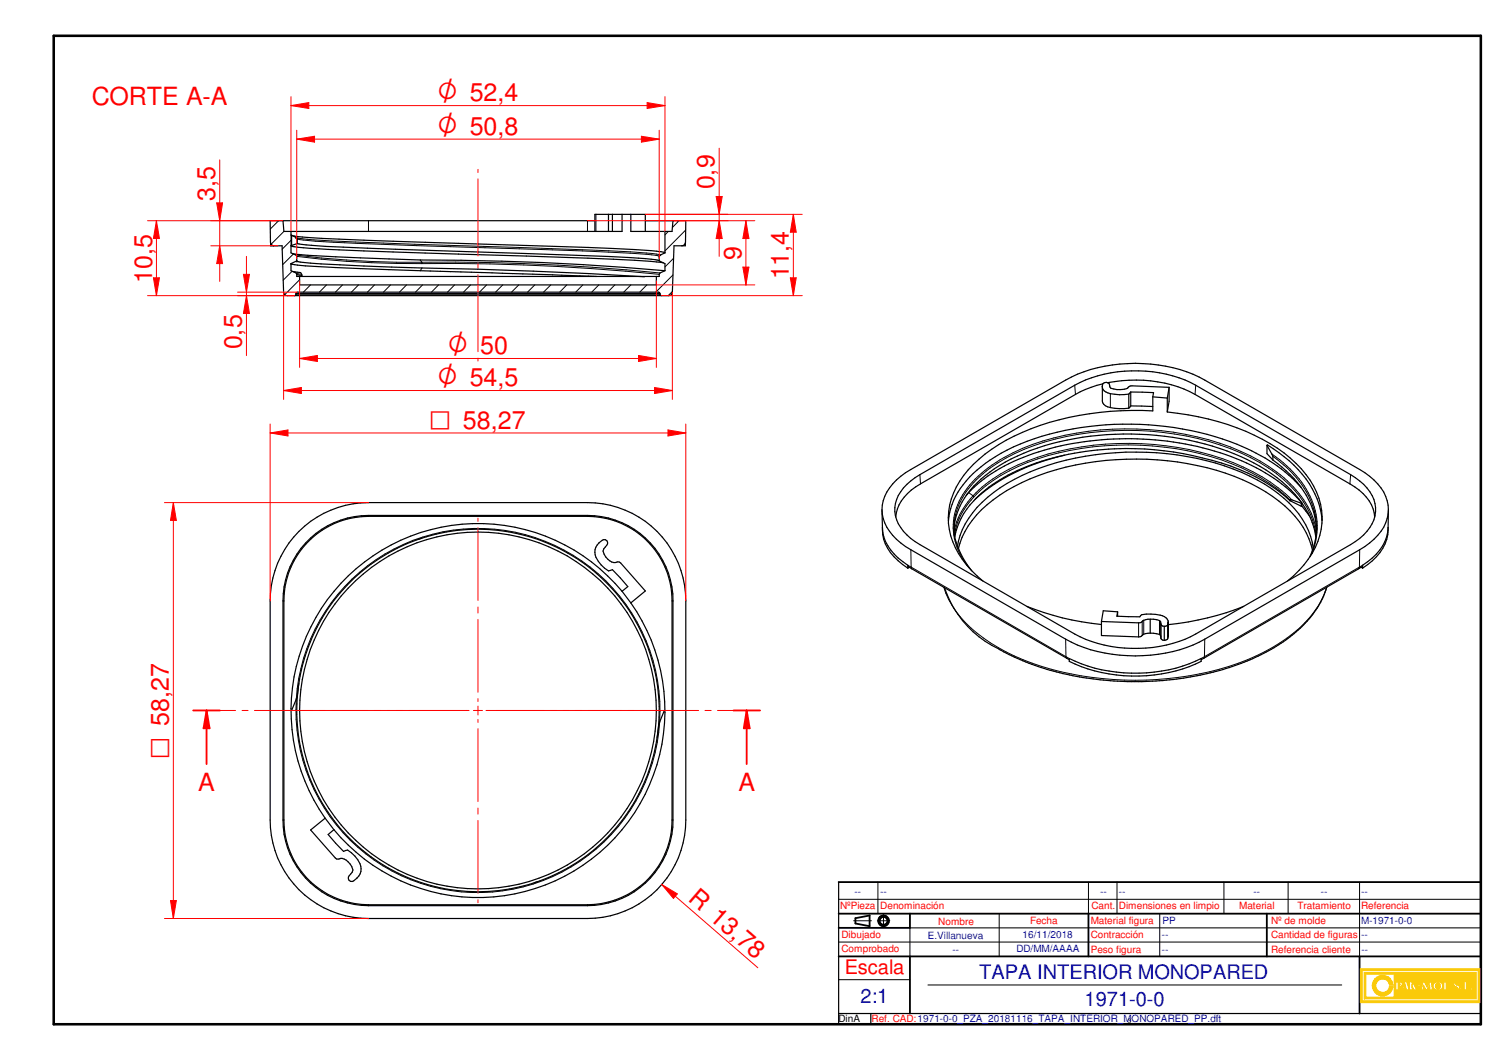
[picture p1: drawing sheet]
<svg xmlns="http://www.w3.org/2000/svg" width="420mm" height="297mm" viewBox="0 0 420 297" stroke-linecap="round" stroke-linejoin="round" font-family="sans-serif">
<path d="M15.1 10h400v277h-400z" fill="none" stroke="#000" stroke-width=".72"/>
<g fill="none" stroke="#000" stroke-width=".51">
<path d="M235.1 256h180M239.8 257.3v1.5M243.7 256.5v3M355.1 256v12M235.1 268h180M235.1 260h19.9M381.1 268v16"/>
<circle cx="247.7" cy="258" r="1.51"/>
<circle cx="247.7" cy="258.1" r="1.12"/>
</g>
<path d="M235.1 247.2v39.8h180v-39.8M235.1 284h180M244.1 284v3" fill="none" stroke="#000" stroke-width=".34"/>
<g fill="none" stroke="#000" stroke-width=".28">
<path d="M235.1 252h180M239.3 258h5M245.9 258h3.5M246.1 247.2v8.8M247.6 256.3v3.5M280.1 256v12M313.1 247.2v8.8M325.1 256v12M343.1 247.2v8.8M361 247.2v8.8M381.1 247.2v20.8M235.1 274.5h19.9"/>
<path d="M235.1 264h180M255 260v8M260.1 276h116"/>
</g>
<g fill="#faca0a">
<path d="M381.3 271.5v9.5h33.5v-9.5zM381.8 272h32.5v8.5h-32.5z" fill-rule="evenodd"/>
<path d="M382.3 272.5v7.5h31.5v-7.5zM409.2 277.1a.3 .3 0 0 1 .6 0 .3 .3 0 0 1-.6 0zM410.4 275.2h.6v2h.9v.2h-1.5zM412.1 277.1a.3 .3 0 0 1 .6 0 .3 .3 0 0 1-.6 0zM382.9 273h7.9v6.4h-7.9zM391.2 275.2h1.3a.67 .67 0 0 1 .5 .8 .67 .67 0 0 1-.8 .5h-.3v.9h-.7zM393.7 275.2h.6l.6 2.2h-.7l-.1-.5h-.7l-.1 .5h-.2zM395.1 275.2h.7v.9l.7-.9h.3l-.5 .6 .8 1.6h-.7l-.6-1v1h-.7zM397.2 276.1h.8v.3h-.8zM398.9 275.2h.3l.8 1.4 .8-1.4h.4l.3 2.2h-.7l-.1-1.4-.7 1.4h-.3l-.7-1.3-.1 1.3h-.5zM402 275.5a1.32 1.32 0 0 1 1.8-.2 1.32 1.32 0 0 1 .3 1.8 1.32 1.32 0 0 1-1.8 .2 1.32 1.32 0 0 1-.3-1.8zM404.7 275.2h.6v2h.9v.2h-1.5zM407.6 275.4a.77 .77 0 0 1 .8-.3 .77 .77 0 0 1 .6 .7h-.3a.4 .4 0 0 0-.3-.5 .4 .4 0 0 0-.5 .4l.4 .2a.79 .79 0 0 1 .7 .8 .79 .79 0 0 1-.8 .8 .79 .79 0 0 1-.8-.9h.3v.4a.37 .37 0 0 0 .6 .2 .37 .37 0 0 0 .1-.5 .95 .95 0 0 1-.8-1.3z" fill-rule="evenodd"/>
</g>
<g fill="none" stroke="#faca0a" stroke-width=".28">
<path d="M391.2 275.2h1.3a.63 .63 0 0 1 .6 .5 .63 .63 0 0 1-.5 .7l-.7 .1v.9h-.7zM393.7 275.2h.6l.6 2.2h-.7l-.1-.5h-.7l-.1 .5h-.2zM395.1 275.2h.7v.9l.7-.9h.3l-.5 .6 .8 1.6h-.7l-.6-1v1h-.7zM398.9 275.2h.3l.8 1.4 .8-1.4h.4l.3 2.2h-.7l-.1-1.4-.7 1.4h-.3l-.7-1.3-.1 1.3h-.5zM402 275.5a1.32 1.32 0 0 1 1.8-.2 1.32 1.32 0 0 1 .3 1.8 1.32 1.32 0 0 1-1.8 .2 1.32 1.32 0 0 1-.3-1.8zM407.7 276.8h.1M408.2 277.2l-.5-.2v-.4h-.3a.82 .82 0 0 0 .5 .8 .82 .82 0 0 0 .9-.2M408.2 277.2h.1M408.2 275.1a.79 .79 0 0 0-.7 .9 .79 .79 0 0 0 .9 .7l.2 .2M408.3 275.1h.1M408.3 275.1l.5 .2 .2 .4M408.3 275.9h.1"/>
<path d="M408.3 275.9a.74 .74 0 0 1 .7 .5 .74 .74 0 0 1-.2 .8M408.6 276.9h.1M408.6 276.9l-.4 .3M408.8 277.2h.1M409 275.8h.1M409 275.8h-.3a.4 .4 0 0 0-.3-.5 .4 .4 0 0 0-.5 .4l.4 .2"/>
</g>
<path d="M385.6 274.1a2.95 2.95 0 0 1 3-.6 2.95 2.95 0 0 1 1.9 2.6h-1a1.91 1.91 0 0 0-2.9-1.5 1.91 1.91 0 0 0 0 3.2 1.91 1.91 0 0 0 2.9-1.4h1a2.91 2.91 0 0 1-4.2 2.4 2.91 2.91 0 0 1-.7-4.7z" fill-rule="evenodd" fill="#faca0a"/>
<path d="M385.3 274.3a2.93 2.93 0 0 1 3.2-.8 2.93 2.93 0 0 1 2 2.6h-1a1.91 1.91 0 0 0-2.9-1.5 1.91 1.91 0 0 0 0 3.2 1.91 1.91 0 0 0 2.9-1.4h1a2.91 2.91 0 0 1-4 2.5 2.91 2.91 0 0 1-1.2-4.6z" fill="none" stroke="#faca0a" stroke-width=".28"/>
<path d="M391.9 275.4a.45 .45 0 0 1 .5 .4 .45 .45 0 0 1-.5 .5z" fill-rule="evenodd" fill="#faca0a"/>
<path d="M391.9 275.4l.4 .1 .1 .3-.1 .3-.3 .2z" fill="none" stroke="#faca0a" stroke-width=".28"/>
<path d="M393.8 275.7l.3 1h-.6z" fill="#faca0a"/>
<path d="M393.8 275.7l.3 1h-.6z" fill="none" stroke="#faca0a" stroke-width=".28"/>
<path d="M402.6 275.6a.82 .82 0 0 1 1.1 .1 .82 .82 0 0 1-.1 1.2 .71 .71 0 0 1-1 .3 .71 .71 0 0 1-.3-1z" fill-rule="evenodd" fill="#faca0a"/>
<g fill="none" stroke="#faca0a" stroke-width=".28">
<path d="M381.3 271.5h33.5v9.5h-33.5zM381.8 272h32.5v8.5h-32.5zM382.3 272.5h31.5v7.5h-31.5zM382.9 273h7.9v6.4h-7.9zM397.2 276.1h.8v.3h-.8zM402.7 275.4a.91 .91 0 0 1 1 .9 .91 .91 0 0 1-.8 .9 1.09 1.09 0 0 1-.2-1.8zM404.7 275.2h.6v2h.9v.2h-1.5zM410.4 275.2h.6v2h.9v.2h-1.5z"/>
<circle cx="409.5" cy="277.1" r=".3"/>
<circle cx="412.5" cy="277.1" r=".3"/>
</g>
<path d="M235.1 247.2h180M239.8 258.8l3.9 .7M243.7 256.5l-3.9 .8M255 256v4M305.1 256v12M255 268v16" fill="none" stroke="#000" stroke-width=".51"/>
<path d="M103.3 144.4v.3M164.7 144.4v.3M79.3 168.4h.3M188.4 168.4h.2M83 195.9a51 51 0 0 1 54.2-47.7 51 51 0 0 1 47.7 54.2M83 195.8a51 51 0 0 0 47.7 54.2 51 51 0 0 0 54.2-47.7M79.3 229.8h.3M188.4 229.8h.2M103.3 253.5v.3M164.7 253.5v.3M305.1 247.2v8.8M255 260h160.1" fill="none" stroke="#000" stroke-width=".28"/>
<g fill="none" stroke="#000" stroke-width=".34">
<path d="M83.8 148.9a27.9 27.9 0 0 1 19.5-8.1h61.4a27.5 27.5 0 0 1 27.5 27.6v61.4a27.5 27.5 0 0 1-27.5 27.6h-61.4a27.5 27.5 0 0 1-27.6-27.6v-61.4a27.4 27.4 0 0 1 8.1-19.5zM85.6 152.2a24 24 0 0 1 17.7-7.8h61.4a23.9 23.9 0 0 1 23.9 24v61.4a23.9 23.9 0 0 1-23.9 24h-61.4a23.9 23.9 0 0 1-24-24v-61.4a23.6 23.6 0 0 1 6.3-16.2zM85.8 152.4a23.6 23.6 0 0 1 17.5-7.7h61.4a23.7 23.7 0 0 1 23.7 23.7v61.4a23.7 23.7 0 0 1-23.7 23.7h-61.4a23.7 23.7 0 0 1-23.7-23.7v-61.4a23.4 23.4 0 0 1 6.2-16zM118.3 150.8l-1 .3M174.4 165.7a52.4 52.4 0 0 0-72.2-8.2 52.4 52.4 0 0 0-11.1 71.8M174.4 165.7l1.6-1.3-4.3-4.8-1.2 .4a7.4 7.4 0 0 1-3.8-5.2 4 4 0 0 1 2.5-3.6 .94 .94 0 0 1 1 .5 .94 .94 0 0 1-.2 1.1 2.04 2.04 0 0 0-.2 3.3 2.75 2.75 0 0 0 3.4 1.3l.8 .4 6.9 7.8-4.1 3.4M174.4 165.7l2.4 3.3M176.8 169a52.4 52.4 0 0 1-11 71.8 52.4 52.4 0 0 1-72.2-8.3M81.6 199.1h.1l1.6-3.9a50.8 50.8 0 0 1 56.4-46.6 50.8 50.8 0 0 1 44.5 58.2M83.8 191.4a50.8 50.8 0 0 0 44.4 58.2 50.8 50.8 0 0 0 56.4-46.6l1.6-3.9h.2M91.1 229.3l-4 3.3 6.9 7.8a1.27 1.27 0 0 0 1.5 .1 3.9 3.9 0 0 1 3.4 3.3l-.2 .6a1.94 1.94 0 0 0-.8 2.3l.3 .3a1.94 1.94 0 0 0 1.9-1 3.6 3.6 0 0 0 .2-5.1l-1.8-1.9-1.1-.8-1.1 .4-4.3-4.8 1.6-1.3M91.1 229.3l2.5 3.2"/>
<circle cx="134" cy="199.1" r="50"/>
</g>
<g fill="none" stroke="#f00" stroke-width=".28">
<path d="M57.9 199.1h8.1M67.8 199.1h1.7M71.3 199.1h16.4M89.5 199.1h1.7M93 199.1h16.3M111.1 199.1h1.7M114.6 199.1h16.3M132.7 199.1h1.7M136.2 199.1h16.4M154.3 199.1h1.8M157.8 199.1h16.4M176 199.1h1.7"/>
<path d="M179.5 199.1h16.3M197.6 199.1h1.7M201.1 199.1h8.2"/>
</g>
<path d="M61.7 199.1h-3.8v15M205.6 199.1h3.7" fill="none" stroke="#f00" stroke-width=".51"/>
<path d="M57.9 199.1l.8 5h-1.6z" fill="#f00"/>
<path d="M57.9 199.1l.8 5h-1.6zM209.3 199.1v15" fill="none" stroke="#f00" stroke-width=".51"/>
<path d="M209.3 199.1l.8 5h-1.6z" fill="#f00"/>
<path d="M54.1 199.1h3.8M209.3 199.1l.8 5h-1.6zM209.3 199.1h3.8" fill="none" stroke="#f00" stroke-width=".51"/>
<g fill="none" stroke="#000" stroke-width=".28">
<path d="M78.1 61.8l-2.3 2.4M79.6 64.9l-3.6 3.5M81.6 67.4l-2.5 2.4M81.6 65.9v3M81.9 76l-2.5 2.5M82.2 71.2l-3 3M83 66.6a108.7 108.7 0 0 0 16.6 1.2l71 2.5 12.3 .7 2.1 .5M83.1 76.6l1.5 .3M83.1 71.5a265.5 265.5 0 0 0 35.1 2M83.2 76.9l1.4 .3M83.2 71.8a254 254 0 0 0 35.1 2.1M83.3 67l.6 .1a421 421 0 0 0 32.9 1.7l46.4 1.5 17.9 .9 3.6 .6"/>
<path d="M84 78.4l-4.2 4.2M87 79.8l-2 2.1M91.5 79.8l-2 2.1M96 79.8l-2 2.1M100.5 79.8l-2 2.1M103.3 61.8v3.1M105 79.8l-2 2.1M109.5 79.8l-2 2.1M114 79.8l-2 2.1M117.8 72.9l.4 .6M118.2 73.5a602.5 602.5 0 0 1 66.8 3M118.2 73.5l.1 .4"/>
<path d="M118.3 73.9a598.4 598.4 0 0 1 66.5 3M118.3 75.1l-.5 .8M118.4 79.8l-2 2.1M122.9 79.8l-2 2.1M127.4 79.8l-2 2.1M131.9 79.8l-2 2.1M136.4 79.8l-2 2.1M140.9 79.8l-2 2.1M145.4 79.8l-2 2.1M149.9 79.8l-2 2.1M154.4 79.8l-2.1 2.1M158.9 79.8l-2 2.1"/>
<path d="M163.4 79.8l-2 2.1M164.7 61.8v3.1M167 60.1v4.8M167.8 79.8l-1.9 2.1M172.3 79.8l-2 2.1M176.8 79.8l-2 2.1M181.3 79.8l-2 2.1M185.3 71.3l-.5 .6M187.3 64.9l-.9 .9M188.6 77l-4.8 4.9M188.8 72.4l-2.4 2.4M190.3 61.8l-1.8 1.9"/>
<path d="M192.2 64.5l-5.8 5.8M83 82.5h102M83 82.3h102M188.5 81.7l-1.2 1.1M301.2 107.9l.2 2.6M311.2 110.3v3.9M335.1 107.9l-.1 2.6M257.8 133l.2 2.6M271.5 138l1.2 .9M272.7 138.9a40.7 40.7 0 0 1 18.2-10.8 82.8 82.8 0 0 1 57.6 2.8 44.8 44.8 0 0 1 13.6 9.2M272.7 138.9a20.5 20.5 0 0 0-5.3 10M272.7 138.9l.2 .4"/>
<path d="M272.9 139.3a19.8 19.8 0 0 0-5 8.9M272.9 139.3a41.3 41.3 0 0 1 17.9-10.7 82.8 82.8 0 0 1 57.1 2.5 48.1 48.1 0 0 1 13.7 9M356.5 127.2a27.9 27.9 0 0 1 12.2 15.9 19 19 0 0 1-1 12.1M356.8 127.9a27.7 27.7 0 0 1 11.6 15.3M378.6 133l-.2 2.6M254.5 158.4l.9 .5M255.3 154.1l.1 4.8M255.4 158.9l43.4 25.1M255.4 158.9l.2 .5M267.9 144.1a25.2 25.2 0 0 1 11.7-14.3 66.2 66.2 0 0 1 32.6-9.1 77.2 77.2 0 0 1 41 9 32.4 32.4 0 0 1 14.8 16.1l.5 1.8M369 148.7a26.3 26.3 0 0 0-11.1-16.4 64.4 64.4 0 0 0-29-11.2 81.8 81.8 0 0 0-42.3 4.5 36.3 36.3 0 0 0-16.1 12.1 16.8 16.8 0 0 0 1.1 21.4M381 158.9l-43.4 25.1"/>
<path d="M381 158.9l-.2 .5M381.1 154.1l-.1 4.8M381.9 158.4l-.9 .5M264.5 164.5a29.6 29.6 0 0 0 13.2 15.7 72.5 72.5 0 0 0 34.4 10.2 83.7 83.7 0 0 0 42.3-7.7 35.3 35.3 0 0 0 16.1-14.7l1.4-3.5M298.7 179.1l.1 4.9M319.1 174.5v4M320.2 174.1v4M320.6 173.8v3.9M325.4 175v3.9M327.3 175v4M327.4 174.3v3.9M337.7 179.1l-.1 4.9"/>
<path d="M298.8 184l.9 .5M298.8 184l.2 .4M337.6 184l-.2 .4M337.6 184l-.9 .5"/>
</g>
<g fill="none" stroke="#000" stroke-width=".34">
<path d="M75.9 68.1v.8h3.2l.4 13a.94 .94 0 0 0 1 .9h106.9a.94 .94 0 0 0 1.1-.9l.4-13h3.2v-.8M81.6 68.9v2l1.4 .6 .2 .3v1.3l-1.6 .8v2l1.4 .6 .2 1h101.6l.2-1 1.4-.6M81.6 68.9l1.9 .4 8.5 .6 72.8 2.4 13.1 .6 8.1 .8M81.6 64.9v1h.1M81.6 73.9l1.8 .4a1768.5 1768.5 0 0 0 63.1 2.5l20.7 .7M81.7 65.9l1.6 .9v1.4M81.7 65.9v2.9M81.7 68.8l-.1 .1M81.9 66l8.3 .8 11.8 .5 62.8 2 19.3 1.1a3.2 3.2 0 0 1 2.3 .5M82 76.1l2.3 .3 .3 .5v.6M82 71.1l1 .1a628.5 628.5 0 0 0 46.2 1.7 737.7 737.7 0 0 1 57.2 3M83.2 73.2l.9 .2 5.9 .6 28.3 1.1a1435.2 1435.2 0 0 1 62.3 2.5"/>
<path d="M83.3 68.2l-1.6 .6M83.3 68.2l2.5 .4a338.5 338.5 0 0 0 25.1 1.2l59.9 2.1 10.1 .6 2.8 .3 1.1 .3M84 77.5v2.3h100v-2.3M166.7 64.9v-4.8h14.2v4.8M166.7 61.8h-91l.1 6.1a1.01 1.01 0 0 0 1 1M170.5 60.1v4.8M171.7 60.1v4.8M174.4 60.1v4.8h-94.8l-.3-3.1M176.8 60.1v4.8h11.6l.2-3.1M180.9 61.8h11.3l-.1 6.1a1.01 1.01 0 0 1-1 1M184.8 73.1l1.6 .8v2M186.4 64.9v6"/>
<path d="M186.4 70.9l-1.5 .7-.1 1.5M82.6 82.8l.3-.1 .2-.7 .3-.1h101.2l.3 .1 .2 .7 .3 .1M309 108.5v3.9a2.24 2.24 0 0 0 2.2 1.8 15.8 15.8 0 0 0 5.2 .2M309 108.1v.3a2.27 2.27 0 0 0 2.2 1.9 14.4 14.4 0 0 0 5.2 .1M309.1 107.6l-3.3 .9-3 1.3-44.8 25.8a12.4 12.4 0 0 0-6.9 9.3M310.5 107.2a37.1 37.1 0 0 1 24.5 3.3l43.4 25.1a12.2 12.2 0 0 1 6.9 9.3M311 108.1v.1M311 108.1l.4 .7a5 5 0 0 0 5.4-.6l10.9 .3M311 108.1a1.06 1.06 0 0 0-.8-.9 1.06 1.06 0 0 0-1.1 .4l-.1 .6M316.4 110.4v4M316.9 113.7l-.5 .7M316.9 109.9v3.8"/>
<path d="M316.9 113.7l6.2 .2M316.9 109.9l-.5 .5M316.9 109.9l6.4 .1-.2 1.2M323.1 111.2v3.9a79.8 79.8 0 0 0-41.1 8.3 32.3 32.3 0 0 0-14.7 14.7 19.1 19.1 0 0 0 3.7 20.3l4.5 4.4M323.1 111.2l4.1 .3M327.2 115.4a66.7 66.7 0 0 1 32.7 11.6 26.8 26.8 0 0 1 10.3 14.3 19.5 19.5 0 0 1-4.7 17l-2.9 3.1-1.7 1.4M327.2 111.5v3.9M327.7 108.5v3.9l-.5 3M327.7 108.5l-.5 3M251.3 134.5l2.5-2 1.5-.9 43.4-25.1a42.8 42.8 0 0 1 39 0l43.4 25.1a15.5 15.5 0 0 1 7.7 8.7 10.6 10.6 0 0 1-3.7 10.8l-4 3-43.4 25a42.8 42.8 0 0 1-39 0l-43.4-25a14.8 14.8 0 0 1-8-10 11.1 11.1 0 0 1 4-9.6zM254.2 135.7l3.6-2.7 43.4-25.1a37.6 37.6 0 0 1 33.9 0l43.5 25.1a13.2 13.2 0 0 1 6.8 8.1 9.2 9.2 0 0 1-3.2 8.8l-3.6 2.7-43.5 25.1a37.6 37.6 0 0 1-33.9 0l-43.4-25.1a12.6 12.6 0 0 1-7-9.2 9.6 9.6 0 0 1 3.4-7.7zM270.8 138.9a43.2 43.2 0 0 1 20.4-12.3 85.6 85.6 0 0 1 58.2 3.2 45.5 45.5 0 0 1 15.3 10.9"/>
<path d="M298.4 127.6a55.6 55.6 0 0 0-25.1 12.4M355.1 124.8l.2-.1a32.1 32.1 0 0 1 14.4 16.5l.7 2.8 .2 1.9M355.1 124.8l1.7 3.1v1M355.1 124.8v2.3l1.7 1.8M356.8 128.9a27.7 27.7 0 0 1 11.7 16l.5 4M361.6 140l3.1 1M364.7 136.7a46.7 46.7 0 0 0-19.9-13 85.3 85.3 0 0 0-58.8 .7 36.7 36.7 0 0 0-17.5 13.6l-1.2 2.2-.8 2.3-.7 3.5M247.2 143l.1 4.9a12.4 12.4 0 0 0 5.8 9.5l1.4 1M247.3 147.8a11.3 11.3 0 0 0 4.4 9.3l2.8 2.1M254.5 158.4l.2 .4M254.5 158.4v.8M254.6 158.8l45.1 26.1"/>
<path d="M254.9 159l-.4 .2M267.4 148.8a19.9 19.9 0 0 1 7.6-14.6 53.9 53.9 0 0 1 26.3-11.3 80.4 80.4 0 0 1 50.1 6.8 34.9 34.9 0 0 1 15.9 15.4l.9 2.6 .6 2.8M267.8 151.3a24.3 24.3 0 0 0 4.6 8.6M267.9 144.1l-.2 1a15.4 15.4 0 0 0 .1 6.2M267.9 148.2l-.4 1.7M268.3 153.3a24 24 0 0 1 10.2-15.3 62.6 62.6 0 0 1 31.4-10.9 78 78 0 0 1 40.4 6.3 34 34 0 0 1 15.7 13.7 18.7 18.7 0 0 1 2.1 6.5M268.6 153.9a25.8 25.8 0 0 1 11.6-15.1 69.1 69.1 0 0 1 38.4-10.1 70.4 70.4 0 0 1 36.2 9.1 27.6 27.6 0 0 1 12.7 14.9l.4 1.6M361.6 140.1v.2M361.6 140.3a51.9 51.9 0 0 0-24.6-12 80.8 80.8 0 0 0-51.9 3.6 34.7 34.7 0 0 0-15 12l-1.8 3.9-.7 2.7M361.6 140.3l3.1 1.6M364.7 141l.2-.1v.9M364.7 141v.9"/>
<path d="M364.9 141.8l-.2 .1M364.9 141.8l2.2 2.9M368.4 143.2a17.9 17.9 0 0 1 .1 9.1M368.5 147.6l.4 2.3M368.5 152.3l-1.4 3.7M381.5 159l.4 .2M381.8 158.8l-45.1 26.1M381.9 158.4l-.1 .4M381.9 158.4v.8M389.1 147.8a12 12 0 0 1-5.7 10.4l-1.5 1M389.2 143a16 16 0 0 1-1.6 10 16.8 16.8 0 0 1-5.7 5.4M264.7 164.5a29.8 29.8 0 0 0 15.9 17.7l3 1.6a82.5 82.5 0 0 0 43.3 6.8 80.2 80.2 0 0 0 21-4.7 44.2 44.2 0 0 0 20.2-13.9l2.1-3.3 1.7-4.2"/>
<path d="M287.8 169.9a74.7 74.7 0 0 0 20.9 5.1M308.7 174.2v3.9l10.4 .4 .8-.2a2.47 2.47 0 0 1 2.5-.9M313.3 171.4v1.3M313.3 171.4l-.3 1.3 6.5 .1 .2-.3a8.4 8.4 0 0 1 5.5-.1 2 2 0 0 1 1.9 2.9l-.8 .2M313.3 171.4l-4.1-.2-.5 3M322.4 173.5v3.9M322.4 177.4l2.6 .4M325 173.9v3.9M325 177.8l.4 .6M325 173.9a5.4 5.4 0 0 0-4.8 .2l-.3 .3-.8 .1-10.4-.3M325 173.9l.4 .7M325.4 174.6v3.9a.82 .82 0 0 0 .9 1"/>
<path d="M325.4 174.6l.1 .6 .8 .3M326.3 175.5v4M327.4 174.5v4a.9 .9 0 0 1-1.1 1M327.4 174.2v4M348.6 169.9a79.6 79.6 0 0 1-21.2 5.1M299.7 184.5a43.5 43.5 0 0 0 37 0v.8a43.5 43.5 0 0 1-37 0z"/>
</g>
<g fill="#000">
<circle cx="81.6" cy="73.9" r=".17"/>
<circle cx="83" cy="66.6" r=".17"/>
<circle cx="83.2" cy="73.2" r=".17"/>
<circle cx="361.6" cy="140" r=".17"/>
<circle cx="327.4" cy="178.3" r=".17"/>
</g>
<g fill="none" stroke="#f00" stroke-width=".28">
<path d="M180.9 60.1h44M222.4 60.1l.8 5h-1.7zM185.4 82.8h39.5M134 145.2v.9M134 147.9v20.4M134 170.1v1.7M134 173.6v20.4M80.1 199.1h.9M82.8 199.1h20.4M104.9 199.1h1.8M108.4 199.1h20.5M130.6 199.1h.9"/>
<path d="M132.7 199.1h2.5M134 195.8v.8M134 197.9v2.5M136.5 199.1h.8M139.1 199.1h20.4M161.3 199.1h1.7M164.8 199.1h20.4M187 199.1h.9M134 201.6v.8M134 204.2v20.4M134 226.4v1.7M134 229.9v20.4"/>
<path d="M134 252.1v.9"/>
</g>
<path d="M222.4 60.1l.8 5h-1.7z" fill="#f00"/>
<path d="M221.5 77.9h1.7l-.8 4.9z" fill="none" stroke="#f00" stroke-width=".28"/>
<path d="M221.5 77.9h1.7l-.8 4.9z" fill="#f00"/>
<path d="M222.4 60.1v22.7M75.7 118.8v49.6M192.2 118.8v49.6M75.7 121.3l5-.8v1.7z" fill="none" stroke="#f00" stroke-width=".28"/>
<path d="M75.7 121.3l5-.8v1.7z" fill="#f00"/>
<path d="M187.2 120.5l5 .8-5 .9z" fill="none" stroke="#f00" stroke-width=".28"/>
<path d="M187.2 120.5l5 .8-5 .9z" fill="#f00"/>
<path d="M75.7 121.3h116.5M46.1 140.8h57.2M48.6 140.8l.8 5h-1.6zM46.1 257.4h57.2" fill="none" stroke="#f00" stroke-width=".28"/>
<path d="M48.6 140.8l.8 5h-1.6z" fill="#f00"/>
<path d="M47.8 252.3h1.6l-.8 5.1z" fill="none" stroke="#f00" stroke-width=".28"/>
<path d="M47.8 252.3h1.6l-.8 5.1z" fill="#f00"/>
<path d="M48.6 140.8v116.6M185.5 247.9l26.9 23.3M185.5 247.9l4.4 2.6-1.1 1.3z" fill="none" stroke="#f00" stroke-width=".28"/>
<path d="M185.5 247.9l4.4 2.6-1.1 1.3z" fill="#f00"/>
<path d="M41.3 61.8h38M43.8 61.8l.9 5h-1.7zM41.3 82.8h41.3" fill="none" stroke="#f00" stroke-width=".28"/>
<path d="M43.8 61.8l.9 5h-1.7z" fill="#f00"/>
<path d="M43 77.9h1.7l-.9 4.9z" fill="none" stroke="#f00" stroke-width=".28"/>
<path d="M43 77.9h1.7l-.9 4.9z" fill="#f00"/>
<path d="M43.8 61.8v21M59.1 68.9h18.8M59.1 61.8h18.4M61.6 68.9l.8 5h-1.7z" fill="none" stroke="#f00" stroke-width=".28"/>
<path d="M61.6 68.9l.8 5h-1.7z" fill="#f00"/>
<path d="M60.7 56.9h1.7l-.8 4.9z" fill="none" stroke="#f00" stroke-width=".28"/>
<path d="M60.7 56.9h1.7l-.8 4.9z" fill="#f00"/>
<path d="M61.6 44.8v34.1M134 47.5v.8M134 50.1v21.6M134 73.5v1.7M134 77v21.6M79.5 81.9v30M188.5 81.9v30M134 100.4v.8M183.5 108.6l5 .8-5 .9z" fill="none" stroke="#f00" stroke-width=".28"/>
<path d="M183.5 108.6l5 .8-5 .9z" fill="#f00"/>
<path d="M79.5 109.4l5-.8v1.7z" fill="none" stroke="#f00" stroke-width=".28"/>
<path d="M79.5 109.4l5-.8v1.7z" fill="#f00"/>
<path d="M81.6 27.1v37.8M181.4 28.7l5 .9-5 .8zM186.4 27.1v37.8M79.5 109.4h109" fill="none" stroke="#f00" stroke-width=".28"/>
<path d="M181.4 28.7l5 .9-5 .8z" fill="#f00"/>
<path d="M81.6 29.6l5-.9v1.7z" fill="none" stroke="#f00" stroke-width=".28"/>
<path d="M81.6 29.6l5-.9v1.7z" fill="#f00"/>
<path d="M81.6 29.6h104.8M83.2 36.5v36M83.2 39l5-.8v1.6zM184.8 36.5v36" fill="none" stroke="#f00" stroke-width=".28"/>
<path d="M83.2 39l5-.8v1.6z" fill="#f00"/>
<path d="M179.8 38.2l5 .8-5 .8z" fill="none" stroke="#f00" stroke-width=".28"/>
<path d="M179.8 38.2l5 .8-5 .8z" fill="#f00"/>
<path d="M83.2 39h101.6M84 78.7v24.3M184 78.7v24.3M84 100.5l5-.9v1.7z" fill="none" stroke="#f00" stroke-width=".28"/>
<path d="M84 100.5l5-.9v1.7z" fill="#f00"/>
<path d="M179 99.6l5 .9-5 .8z" fill="none" stroke="#f00" stroke-width=".28"/>
<path d="M179 99.6l5 .9-5 .8z" fill="#f00"/>
<path d="M164.7 61.8h46.9M184 79.8h27.6M209.1 61.8l.8 5h-1.7zM84 100.5h100" fill="none" stroke="#f00" stroke-width=".28"/>
<path d="M209.1 61.8l.8 5h-1.7z" fill="#f00"/>
<path d="M208.2 74.8h1.7l-.8 5z" fill="none" stroke="#f00" stroke-width=".28"/>
<path d="M208.2 74.8h1.7l-.8 5z" fill="#f00"/>
<path d="M200.7 55.1h1.7l-.8 5zM180.9 60.1h23.2M188.6 61.8h15.5M209.1 61.8v18" fill="none" stroke="#f00" stroke-width=".28"/>
<path d="M200.7 55.1h1.7l-.8 5z" fill="#f00"/>
<path d="M201.6 61.8l.8 5h-1.7z" fill="none" stroke="#f00" stroke-width=".28"/>
<path d="M201.6 61.8l.8 5h-1.7z" fill="#f00"/>
<path d="M201.6 41.5v30.3M66.6 82.8h16M66.6 81.9h16.8M69.1 82.8l.8 5h-1.7z" fill="none" stroke="#f00" stroke-width=".28"/>
<path d="M69.1 82.8l.8 5h-1.7z" fill="#f00"/>
<path d="M68.2 76.9h1.7l-.8 5z" fill="none" stroke="#f00" stroke-width=".28"/>
<path d="M68.2 76.9h1.7l-.8 5z" fill="#f00"/>
<path d="M69.1 71.8v27.9" fill="none" stroke="#f00" stroke-width=".28"/>
<g font-size="7.7" fill="#f00">
<text x="122.6" y="28.3">O 52,4</text>
<text x="122.6" y="37.8">O 50,8</text>
<text x="125.5" y="99.2">O 50</text>
<text x="122.6" y="108.2">O 54,5</text>
<text x="120.6" y="120.1">q 58,27</text>
<text x="47.4" y="212.5" transform="rotate(-90 47.4 212.5)">q 58,27</text>
</g>
<g font-size="7" fill="#f00">
<text x="25.7" y="29.5">CORTE A-A</text>
<text x="200.3" y="53.1" transform="rotate(-90 200.3 53.1)">0,9</text>
<text x="60.3" y="56.3" transform="rotate(-90 60.3 56.3)">3,5</text>
<text x="207.8" y="72.8" transform="rotate(-90 207.8 72.8)">9</text>
<text x="42.6" y="79.2" transform="rotate(-90 42.6 79.2)">10,5</text>
<text x="221.1" y="78.3" transform="rotate(-90 221.1 78.3)">11,4</text>
<text x="67.8" y="97.9" transform="rotate(-90 67.8 97.9)">0,5</text>
<text x="55.6" y="221.6">A</text>
<text x="207" y="221.6">A</text>
<text x="192.6" y="252.3" transform="rotate(41 192.6 252.3)">R 13,78</text>
</g>
<text font-size="5.6" fill="#f00" x="236.8" y="273.1">Escala</text>
<g font-size="5.6" fill="#00f">
<text x="274.4" y="274.4">TAPA INTERIOR MONOPARED</text>
<text x="241.2" y="281.2">2:1</text>
<text x="304" y="282">1971-0-0</text>
</g>
<g font-size="2.8" fill="#00f">
<text x="239.5" y="250.7">--</text>
<text x="246.7" y="250.7">--</text>
<text x="308.3" y="250.7">--</text>
<text x="313.6" y="250.7">--</text>
<text x="351.4" y="250.7">--</text>
<text x="370.2" y="250.7">--</text>
<text x="381.5" y="250.7">--</text>
<text x="260" y="263">E.Villanueva</text>
<text x="286.6" y="262.9">16/11/2018</text>
<text x="325.7" y="262.9">--</text>
<text x="325.8" y="259">PP</text>
<text x="381.5" y="259">M-1971-0-0</text>
<text x="381.5" y="262.9">--</text>
<text x="267" y="267">--</text>
<text x="284.9" y="266.9">DD/MM/AAAA</text>
<text x="325.6" y="267">--</text>
<text x="381.6" y="267.1">--</text>
</g>
<g font-size="2.8" fill="#f00">
<text x="235.4" y="254.8">NºPieza</text>
<text x="246.7" y="254.8">Denominación</text>
<text x="305.9" y="254.8">Cant.</text>
<text x="313.6" y="254.8">Dimensiones en limpio</text>
<text x="347.3" y="254.8">Material</text>
<text x="363.6" y="254.8">Tratamiento</text>
<text x="381.5" y="254.8">Referencia</text>
<text x="235.9" y="262.9">Dibujado</text>
<text x="263" y="259.1">Nombre</text>
<text x="288.7" y="258.8">Fecha</text>
<text x="305.7" y="258.9">Material figura</text>
<text x="305.7" y="262.8">Contracción</text>
<text x="356.3" y="259">Nº de molde</text>
<text x="356.3" y="262.9">Cantidad de figuras</text>
<text x="235.9" y="266.9">Comprobado</text>
<text x="305.7" y="267">Peso figura</text>
<text x="356.3" y="267">Referencia cliente</text>
<text x="244.3" y="286.4">Ref. CAD:1971-0-0_PZA_20181116_TAPA_INTERIOR_MONOPARED_PP.dft</text>
</g>
<text font-size="2.8" x="235" y="286.5">DinA</text>
<text font-size="1.7" x="316.1" y="286.8">3</text>
</svg>
